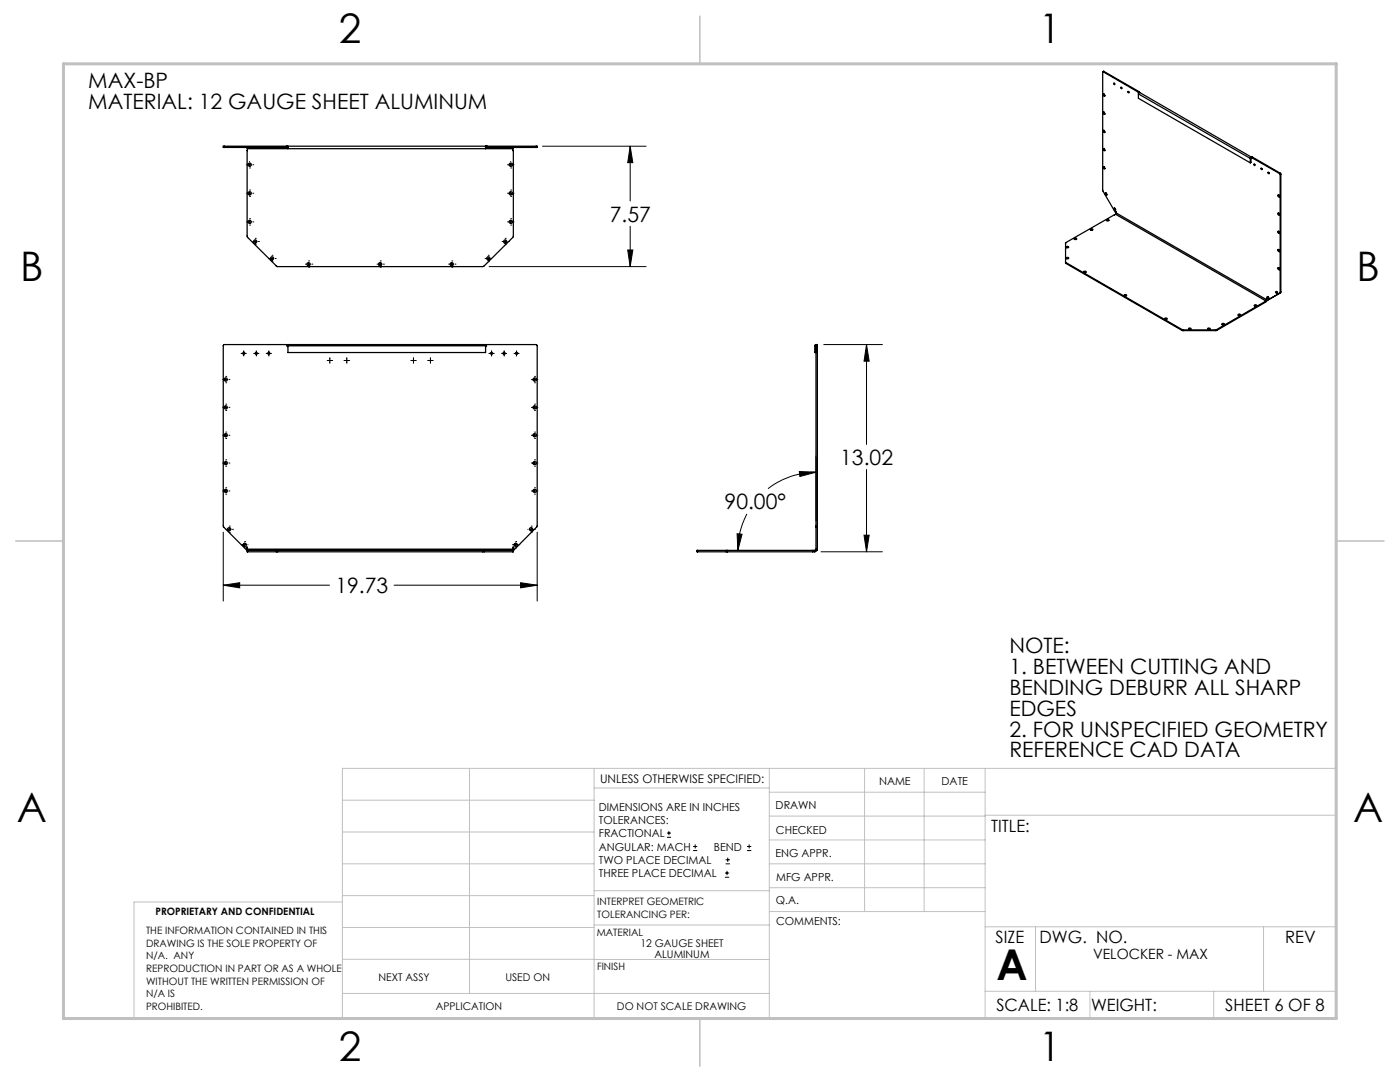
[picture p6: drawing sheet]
<svg xmlns="http://www.w3.org/2000/svg" width="279mm" height="216mm" viewBox="0 0 279 216" stroke-linecap="round" stroke-linejoin="round" font-family="sans-serif">
<g fill="none" stroke="#000" stroke-width=".2">
<path d="M49.2 32.9h.1M49.2 38.6h.1M49.5 38.6h.6M49.5 32.9h.6M49.8 33.5h.1M49.8 37.9h.1M49.8 39.2h.1M49.8 32.2h.1M49.8 32.6v.6M49.8 38.2v.7M50.4 32.9h.1M50.4 38.6h.1"/>
<path d="M101.3 38.6h.1M101.3 32.9h.1M101.6 38.6h.6M101.6 32.9h.6M101.9 37.9h.1M101.9 39.2h.1M101.9 33.5h.1M101.9 32.2h.1M101.9 32.6v.6M101.9 38.2v.7M102.6 38.6h.1M102.6 32.9h.1"/>
<path d="M108.3 29.2h20.6M125.8 29.2l.5 3.3h-1zM125.8 29.2v10.9M49.2 44.3h.1M49.5 44.3h.6M49.8 43.6h.1M49.8 44.9h.1M49.8 44v.6M50.3 48.2h.1M50.4 44.3h.1M50.6 48.2h.7M50.9 47.6h.1"/>
<path d="M50.9 48.8h.1M50.9 47.9v.6M51.6 48.2h.1M53.7 51.6h.1M54 51.6h.6M54.3 50.9h.1M54.3 52.2h.1M54.3 51.3v.6M54.9 51.6h.1M61 52.7h.1M61.3 52.7h.6M61.6 52.1h.1"/>
<path d="M61.6 53.3h.1M61.6 52.4v.6M62.2 52.7h.1M75.2 52.7h.1M75.6 52.7h.6M75.9 52.1h.1M75.9 53.3h.1M75.9 52.4v.6M76.5 52.7h.1M89.5 52.7h.1M89.9 52.7h.6M90.2 52.1h.1"/>
<path d="M90.2 53.3h.1M90.2 52.4v.6M90.8 52.7h.1M96.8 51.6h.1M97.1 51.6h.7M97.4 50.9h.1M97.4 52.2h.1M97.4 51.3v.6M97.6 53.2h31.3M98.1 51.6h.1M100.2 48.2h.1M100.5 48.2h.6"/>
<path d="M100.8 47.6h.1M100.8 48.8h.1M100.8 47.9v.6M101.3 44.3h.1M101.5 48.2h.1M101.6 44.3h.6M101.9 43.6h.1M101.9 44.9h.1M101.9 44v.6M102.6 44.3h.1M125.3 49.9h1l-.5 3.3zM125.8 45.2v8"/>
<path d="M44.4 75.7h.1M44.7 75.7h.7M45 75.1h.1M45 76.4h.1M45 75.4v.7M45.7 75.7h.1M48.1 70.5h1.1M48.6 70v1M50.6 70.5h1.1M51.2 70v1M53.1 70.5h1.1M53.7 70v1"/>
<path d="M65.3 71.9h1.1M65.8 71.4v1.1M68.7 71.9h1.1M69.2 71.4v1.1M82 71.9h1.1M82.5 71.4v1.1M85.3 71.9h1.2M85.9 71.4v1.1M97.6 70.5h1M98.1 70v1M100.1 70.5h1M100.6 70v1"/>
<path d="M102.6 70.5h1M103.1 70v1M106 75.7h.1M106.4 75.7h.6M106.7 75.1h.1M106.7 76.4h.1M106.7 75.4v.7M107.3 75.7h.1M164.4 68.8h11.7M172.9 68.8l.6 3.3h-1.1zM172.9 68.8v19.9M44.4 98h.1"/>
<path d="M44.4 92.4h.1M44.4 86.9h.1M44.4 81.3h.1M44.7 98h.7M44.7 92.4h.7M44.7 86.9h.7M44.7 81.3h.7M45 97.3h.1M45 98.6h.1M45 91.8h.1M45 93h.1M45 86.2h.1"/>
<path d="M45 87.5h.1M45 80.6h.1M45 81.9h.1M45 81v.6M45 86.5v.7M45 92.1v.6M45 97.6v.7M45.7 98h.1M45.7 92.4h.1M45.7 86.9h.1M45.7 81.3h.1M106 81.3h.1"/>
<path d="M106 86.9h.1M106 92.4h.1M106 98h.1M106.4 98h.6M106.4 92.4h.6M106.4 86.9h.6M106.4 81.3h.6M106.7 80.6h.1M106.7 81.9h.1M106.7 86.2h.1M106.7 87.5h.1M106.7 91.8h.1"/>
<path d="M106.7 93h.1M106.7 97.3h.1M106.7 98.6h.1M106.7 81v.6M106.7 86.5v.7M106.7 92.1v.6M106.7 97.6v.7M107.3 98h.1M107.3 92.4h.1M107.3 86.9h.1M107.3 81.3h.1M159.5 94.1l3.3 .1-3.2 .9z"/>
<path d="M162.8 94.2a15.7 15.7 0 0 0-9.5 3.3M162.8 91.1v12.8M172.9 93.7v16.4M44.6 116.8l3.2-.5v1zM44.6 106.2v13.7M44.6 116.8h21.2M45.1 105.6h.1M45.4 105.6h.7M45.8 105h.1M45.8 106.3h.1M45.8 105.3v.6M46.4 105.6h.1"/>
<path d="M48.2 108.7h.1M48.5 108.7h.6M48.8 108.1h.1M48.8 109.3h.1M48.8 108.4v.6M49.5 108.7h.1M78.6 116.8h28.6M102.3 108.7h.1M102.6 108.7h.6M102.9 108.1h.1M102.9 109.3h.1M102.9 108.4v.6"/>
<path d="M103.5 108.7h.1M103.9 116.3l3.3 .5-3.3 .5zM105.3 105.6h.1M105.7 105.6h.6M106 105h.1M106 106.3h.1M106 105.3v.6M106.6 105.6h.1M107.2 106.2v13.7M147.1 106.5l1 .1-.9 3.2zM149 102.6a15.6 15.6 0 0 0-1.8 7.2M163.9 110.1h12.2"/>
<path d="M172.4 106.8h1.1l-.6 3.3zM133.1 167.1h.8M133.1 166.2h.8M133.5 165.8v.9M138.3 169.7h.8M138.3 168.9h.8M138.7 168.5v.8M144.7 175h.8M144.7 174.2h.8M144.8 172.4h.9M144.8 171.6h.9M145.1 173.8v.8"/>
<path d="M145.2 171.1v.9M149.1 169.7h.8M149.1 168.9h.8M149.5 168.5v.8"/>
</g>
<g fill="none" stroke="#c0c0c0" stroke-width=".2">
<path d="M68.3 159.7h50.3M93.7 153.3v44.9M118.6 153.3v49.9M118.6 157.2h34.9M153.5 153.3v49.9M153.5 158.1h43.1M172.5 153.3v28.6M184.4 153.3v28.6M196.6 153.3v49.9M68.3 180h-41.6v23.2h240v-49.9h-198.4v49.9M68.3 178.7h50.3M68.3 172.4h50.3"/>
<path d="M68.3 166h50.3M118.6 177.7h35M153.5 167.6h43.1M153.5 162.8h43.1M153.5 172.4h43.1M153.5 177.1h43.1M196.6 162.7h70.1M68.3 198.2h85.2M68.3 191.4l85.2 .1M68.3 185.1h50.3M118.6 184.6h35M153.6 181.9h43"/>
<path d="M196.6 197.8h70.1M196.6 184.9h70.1M206.7 184.9v12.9M217.5 197.8v5.4M242.2 197.8v5.4M252.2 184.9v12.9"/>
</g>
<path d="M139.7 3.2v9.5M3.1 107.9h9.6M266.7 107.9h9.5M139.7 203.2v9.6" fill="none" stroke="#c0c0c0" stroke-width=".3"/>
<path d="M12.7 12.7h254v190.5h-254z" fill="none" stroke="#c0c0c0" stroke-width=".6"/>
<path d="M103.9 116.3l3.3 .5-3.3 .5zM44.6 116.8l3.2-.5v1zM159.5 94.1l3.3 .1-3.2 .9zM147.1 106.5l1 .1-.9 3.2zM172.4 106.8h1.1l-.6 3.3zM172.9 68.8l.6 3.3h-1.1zM125.3 49.9h1l-.5 3.3zM125.8 29.2l.5 3.3h-1z" fill="#000"/>
<g fill="none" stroke="#000" stroke-width=".25">
<path d="M220.2 14.3h-.1v23.7l2.6 4.6M220.2 18.8a.21 .21 0 0 1 .3 .1 .21 .21 0 0 1-.2 .3zM220.2 14.3l7 4.1M220.3 14.3h-.2M220.3 18.7l.2 .4M220.3 14.3h-.1M220.3 14.3l7 4M222.3 16.6l.2 .1v.2l-.2-.1zM222.4 16.6l.1 .2M223.8 17.4l.1 .2M225.2 18.3l.1 .1M227.2 18.4l.1 .1"/>
<path d="M227.2 18.7l22.3 12.9M227.2 18.7v.9l22.3 12.9M227.3 18.3l.1 .2M227.3 18.3l-.1 .1M227.4 18.5l-.2 .2M227.4 18.5l22.4 12.9M44.8 29.2h-.2v.2h.2M44.8 29.2h12.4M44.8 29.4h12.4M44.8 29.2v.2M49.4 29.4v.3M49.4 29.7l-.1 17.5 6.1 6 41.2-.1 5.8-5.9v-17.5"/>
<path d="M49.4 29.7h53M57.2 29.2h.1M57.2 29.4h.1M57.2 29.2v.2M57.3 29.2v.2M57.3 29.2h39.7M57.3 29.4h.2M57.5 29.2v.5M96.9 29.2v.5M96.9 29.4h.1M97 29.4h.2M97 29.2h.2"/>
<path d="M97 29.2v.2M97.2 29.2v.2M97.2 29.2h9.8M97.2 29.4h9.8M102.4 29.4v.3M107 29.2h.2v.2h-.2M107 29.2v.2M220.2 33.3a.21 .21 0 0 1 .3 .1 .21 .21 0 0 1-.2 .3zM220.2 22.4h.1a.21 .21 0 0 1 .2 .2 .21 .21 0 0 1-.2 .2l-.2-.3zM220.2 26h.1a.21 .21 0 0 1 .2 .2 .21 .21 0 0 1-.2 .3l-.2-.4zM220.2 29.6a.24 .24 0 0 1 .3 .2 .24 .24 0 0 1-.2 .3l-.2-.3zM220.3 22.4l.2 .4"/>
<path d="M220.3 26l.2 .4M220.3 29.6l.2 .4M220.3 33.3l.2 .4M220.3 33.3h.1M220.6 38.5h.1a.25 .25 0 0 1 .2 .2 .25 .25 0 0 1-.1 .2l-.2-.1zM220.7 38.5l.2 .4M249.5 31.6v.9M249.7 31.5h.1M249.7 31.5v.9l-.2 .1M249.7 31.5l-.2 .1M249.8 31.4a.17 .17 0 0 0-.2 0 .17 .17 0 0 0-.1 .2M249.8 31.5l-.1 .1"/>
<path d="M249.8 31.5l5.6 3.1M250 31.4l-.2 .1M250 31.4l5.5 3.2M250.4 32.8v.1M251.7 33.5l.1 .2v.2zM251.8 33.6l.1 .1M253 34.4l.3 .1v.2zM253.2 34.4l.1 .1M255.1 38.9a.24 .24 0 0 1 .3 .1 .24 .24 0 0 1-.2 .3zM255.2 38.9l.2 .4M255.4 34.6l.1 .3M255.5 34.9v23.4"/>
<path d="M255.5 34.6l.1 .1M255.5 34.6h-.1M255.6 34.7l-.1 .2M255.6 34.7v23.5M212.7 52.3v.1M212.7 52.4l23.2 13.4M212.7 52.4v.2M212.7 52.6l23.2 13.3M212.8 51.4h.5a.21 .21 0 0 1-.3 .2 .21 .21 0 0 1-.2-.2zM212.8 49.2l.2-.1 .3 .2-.5 .1zM212.8 51.6h.5M212.8 49.4h.5"/>
<path d="M214.4 47.6a.23 .23 0 0 1 .3-.1 .23 .23 0 0 1 .1 .3h-.3zM214.4 47.7h.4M216.3 54.2a.23 .23 0 0 1 .2-.1 .23 .23 0 0 1 .2 .3h-.3zM216.3 54.3h.4M217.6 45.9h.5M217.7 45.7l.2-.1 .2 .3a.23 .23 0 0 1-.3 .1 .23 .23 0 0 1-.1-.3zM220.9 44h.4M222.4 41.5a.22 .22 0 0 1 .2 .2 .22 .22 0 0 1-.1 .2zM222.4 41.5l.2 .4M222.6 42.8l-9.9 5.6v4.2M222.6 42.8l30 17.2M222.8 42.5l-.2 .3"/>
<path d="M222.8 42.5l30 17.3M222.8 42.5l-.1-.3v.4M222.8 42.5l-.1 .1M224.4 59h.4M224.4 58.8l.5 .1-.4 .2-.2-.2zM252.8 59.8l-.2 .2M252.8 59.8v-.3v.5M252.8 60l-.2 .2M252.8 59.8h.1M252.9 59.2h.1a.23 .23 0 0 1 .2 .2 .23 .23 0 0 1-.2 .2zM253 59.9l-.2 .1M253 59.2l.2 .3"/>
<path d="M254.6 58.2a.22 .22 0 0 1 .3 .1 .22 .22 0 0 1-.1 .3zM254.8 58.2l.2 .3M255 53.4a.22 .22 0 0 1 .3 .1 .22 .22 0 0 1-.1 .3zM255 49.8a.22 .22 0 0 1 .3 .1 .22 .22 0 0 1-.1 .3zM255 46.2a.22 .22 0 0 1 .3 .1 .22 .22 0 0 1-.1 .3zM255 42.5a.22 .22 0 0 1 .3 .1 .22 .22 0 0 1-.1 .3zM255.2 42.5l.2 .4M255.2 46.1l.2 .4M255.2 49.8l.2 .3M255.2 53.4l.2 .4M255.2 49.8h.1M255.2 53.4h.1"/>
<path d="M255.5 58.3l-.1 .2 .2-.1M255.6 58.4l-2.8 1.6M255.6 58.2v.2M255.6 58.2l-.1 .1M57.5 69v-.2h39.4v.2M57.5 69.1h-.2l-.1-.3h-12.5l-.1 .1v36.2l4.6 4.7v-.6h.2v.4M57.5 69h39.4M57.5 69v1.3h39.4v-1.3M96.9 69.1h.1l.2-.3h9.9l.1 .2v36l-4.7 4.8v-.6h-.1v.4M162.6 69h.2M162.6 69v1.3h.2M162.8 68.8h.3v.2"/>
<path d="M162.8 68.8v.2M162.8 68.8l-.2 .2M162.8 69h.1M162.8 69h.3M162.8 69v35.9M163.1 69v35.9M232.4 63.5l.3-.1 .2 .2-.2 .1zM232.4 63.7h.5M235.9 65.8h.2M235.9 65.9l.2 .1M235.9 65.8v.1M236.1 65.8h6.5"/>
<path d="M236.1 65.8v.2M236.1 66h6.5M237.2 65.7h.5M237.3 65.5h.4a.21 .21 0 0 1-.3 .3 .2 .2 0 0 1-.1-.3zM241.1 65.7h.4M241.1 65.5h.4a.21 .21 0 0 1-.3 .3 .2 .2 0 0 1-.1-.3zM242.6 65.8v.2M242.8 65.8h-.2M242.8 65.9l-.2 .1M242.8 65.8v.1M243.9 64.8h.4M243.9 64.6l.5 .1a.24 .24 0 0 1-.3 .1 .24 .24 0 0 1-.2-.2z"/>
<path d="M247.1 62.8a.23 .23 0 0 1 .3-.1 .23 .23 0 0 1 .1 .2h-.3zM247.1 62.9h.4M250.3 60.9h.5a.23 .23 0 0 1-.2 .2 .23 .23 0 0 1-.3-.2zM250.3 61h.5M252.4 60.2l-9.6 5.6M252.4 60.2v.2l-9.6 5.5M252.6 60l-.2 .2M252.6 60v.2M252.6 60.2l-.2 .1M49.4 109.6v.2M49.4 109.6h53M49.4 109.8h-.1l.1 .3"/>
<path d="M49.4 109.8h5.7M49.4 110.1h5.7M49.4 109.8v.3M55.1 109.8h.3M55.1 110.1h.3M55.1 109.8v.3M55.4 109.8v.3M55.4 109.8h40.9M55.4 110.1h40.9M96.3 109.8h.3M96.3 110.1h.3M96.3 109.8v.3"/>
<path d="M96.6 109.8v.3M96.6 109.8h5.7M96.6 110.1h5.7M102.3 109.8h.1l-.1 .3M102.3 109.8v.3M102.4 109.6v.2M139.2 109.8h-.1l.1 .3M139.2 109.8h5.7M139.2 110.1h5.7M139.2 109.8v.3M144.9 110.1h.3M144.9 109.8h.3"/>
<path d="M144.9 109.8v.3M145.2 109.8h17.4M145.2 110.1h17.4M145.2 109.8v.3M162.2 109.8v.3M162.6 109.8v.3M162.8 104.9v.3M162.8 109.6l-.2 .2M162.8 105.2h.3M162.8 104.9h.3M162.8 105.2v4.6h.3v-4.6M163.1 109.8l-.5 .3"/>
<path d="M163.1 104.9v.3"/>
<circle cx="223.8" cy="17.6" r=".15"/>
<circle cx="225.2" cy="18.4" r=".15"/>
<circle cx="49.8" cy="38.6" r=".32"/>
<circle cx="49.8" cy="32.9" r=".33"/>
<circle cx="101.9" cy="38.6" r=".32"/>
<circle cx="101.9" cy="32.9" r=".33"/>
<circle cx="250.3" cy="32.9" r=".15"/>
<circle cx="49.8" cy="44.3" r=".32"/>
<circle cx="50.9" cy="48.2" r=".32"/>
<circle cx="54.3" cy="51.6" r=".32"/>
<circle cx="61.6" cy="52.7" r=".32"/>
<circle cx="75.9" cy="52.7" r=".32"/>
<circle cx="90.1" cy="52.7" r=".32"/>
<circle cx="97.5" cy="51.6" r=".33"/>
<circle cx="100.8" cy="48.2" r=".31"/>
<circle cx="101.9" cy="44.3" r=".32"/>
<circle cx="221.1" cy="44" r=".22"/>
<circle cx="45.1" cy="75.7" r=".33"/>
<circle cx="48.6" cy="70.5" r=".21"/>
<circle cx="51.2" cy="70.5" r=".21"/>
<circle cx="53.7" cy="70.5" r=".21"/>
<circle cx="98.1" cy="70.5" r=".21"/>
<circle cx="100.6" cy="70.5" r=".21"/>
<circle cx="103.1" cy="70.5" r=".21"/>
<circle cx="106.7" cy="75.7" r=".33"/>
<circle cx="45.1" cy="81.3" r=".33"/>
<circle cx="45.1" cy="92.4" r=".33"/>
<circle cx="45.1" cy="98" r=".33"/>
<circle cx="45.1" cy="86.8" r=".33"/>
<circle cx="106.7" cy="81.3" r=".33"/>
<circle cx="106.7" cy="92.4" r=".33"/>
<circle cx="106.7" cy="98" r=".33"/>
<circle cx="106.7" cy="86.8" r=".33"/>
<circle cx="45.8" cy="105.6" r=".32"/>
<circle cx="48.8" cy="108.7" r=".33"/>
<circle cx="102.9" cy="108.7" r=".33"/>
<circle cx="106" cy="105.6" r=".33"/>
</g>
<text font-size="8.5" x="198.9" y="195.5">A</text>
<g font-size="8.1">
<text x="67.6" y="8.5">2</text>
<text x="207.3" y="8.5">1</text>
<text x="4" y="56.2">B</text>
<text x="270.7" y="56.2">B</text>
<text x="3.3" y="164.1">A</text>
<text x="270" y="164.1">A</text>
<text x="67.6" y="211.7">2</text>
<text x="207.3" y="211.7">1</text>
</g>
<g font-size="4.2">
<text x="17.6" y="17.6">MAX-BP</text>
<text x="17.6" y="21.7">MATERIAL: 12 GAUGE SHEET ALUMINUM</text>
<text x="121.7" y="44.2">7.57</text>
<text x="167.7" y="92.8">13.02</text>
<text x="144.6" y="101.6">90.00°</text>
<text x="66.9" y="118.4">19.73</text>
<text x="201.4" y="130.3">NOTE:</text>
<text x="201.4" y="134.4">1. BETWEEN CUTTING AND</text>
<text x="201.4" y="138.6">BENDING DEBURR ALL SHARP</text>
<text x="201.4" y="142.8">EDGES</text>
<text x="201.4" y="147">2. FOR UNSPECIFIED GEOMETRY</text>
<text x="201.4" y="151.1">REFERENCE CAD DATA</text>
</g>
<g font-size="3.4">
<text x="197.8" y="166">TITLE:</text>
<text x="198.7" y="188.1">SIZE</text>
<text x="207.5" y="188.1">DWG. NO.</text>
<text x="256.5" y="188.2">REV</text>
<text x="198.8" y="201.7">SCALE: 1:8</text>
<text x="217.7" y="201.8">WEIGHT:</text>
<text x="244.5" y="201.7">SHEET 6 OF 8</text>
</g>
<text font-size="2.8" x="218.2" y="191.3">VELOCKER - MAX</text>
<text font-size="2.4" x="119.8" y="156.2">UNLESS OTHERWISE SPECIFIED:</text>
<g font-size="2.2">
<text x="119.5" y="161.8">DIMENSIONS ARE IN INCHES</text>
<text x="154.8" y="161.4">DRAWN</text>
<text x="175.4" y="156.6">NAME</text>
<text x="187.9" y="156.7">DATE</text>
<text x="119.5" y="164.4">TOLERANCES:</text>
<text x="119.5" y="167.1">FRACTIONAL</text>
<text x="154.9" y="166.3">CHECKED</text>
<text x="119.5" y="169.7">ANGULAR: MACH</text>
<text x="119.5" y="172.4">TWO PLACE DECIMAL</text>
<text x="142.5" y="169.7">BEND</text>
<text x="154.8" y="171">ENG APPR.</text>
<text x="119.5" y="175">THREE PLACE DECIMAL</text>
<text x="154.9" y="175.7">MFG APPR.</text>
<text x="154.9" y="180.4">Q.A.</text>
<text x="154.9" y="184.6">COMMENTS:</text>
</g>
<g font-size="2.1">
<text x="127.8" y="189">12 GAUGE SHEET</text>
<text x="130.6" y="191.1">ALUMINUM</text>
<text x="75.5" y="195.7">NEXT ASSY</text>
<text x="100.9" y="195.7">USED ON</text>
<text x="86.9" y="201.5">APPLICATION</text>
<text x="123.1" y="201.6">DO NOT SCALE DRAWING</text>
</g>
<g font-size="2">
<text x="31" y="182.6">PROPRIETARY AND CONFIDENTIAL</text>
<text x="119.2" y="180.6">INTERPRET GEOMETRIC</text>
<text x="119.2" y="183.1">TOLERANCING PER:</text>
<text x="29.2" y="186.4">THE INFORMATION CONTAINED IN THIS</text>
<text x="29.2" y="188.9">DRAWING IS THE SOLE PROPERTY OF</text>
<text x="29.2" y="191.4">N/A. ANY</text>
<text x="119.1" y="186.7">MATERIAL</text>
<text x="29.2" y="193.9">REPRODUCTION IN PART OR AS A WHOLE</text>
<text x="29.2" y="196.5">WITHOUT THE WRITTEN PERMISSION OF</text>
<text x="119.1" y="193.5">FINISH</text>
<text x="29.2" y="199">N/A IS</text>
<text x="29.2" y="201.5">PROHIBITED.</text>
</g>
</svg>
